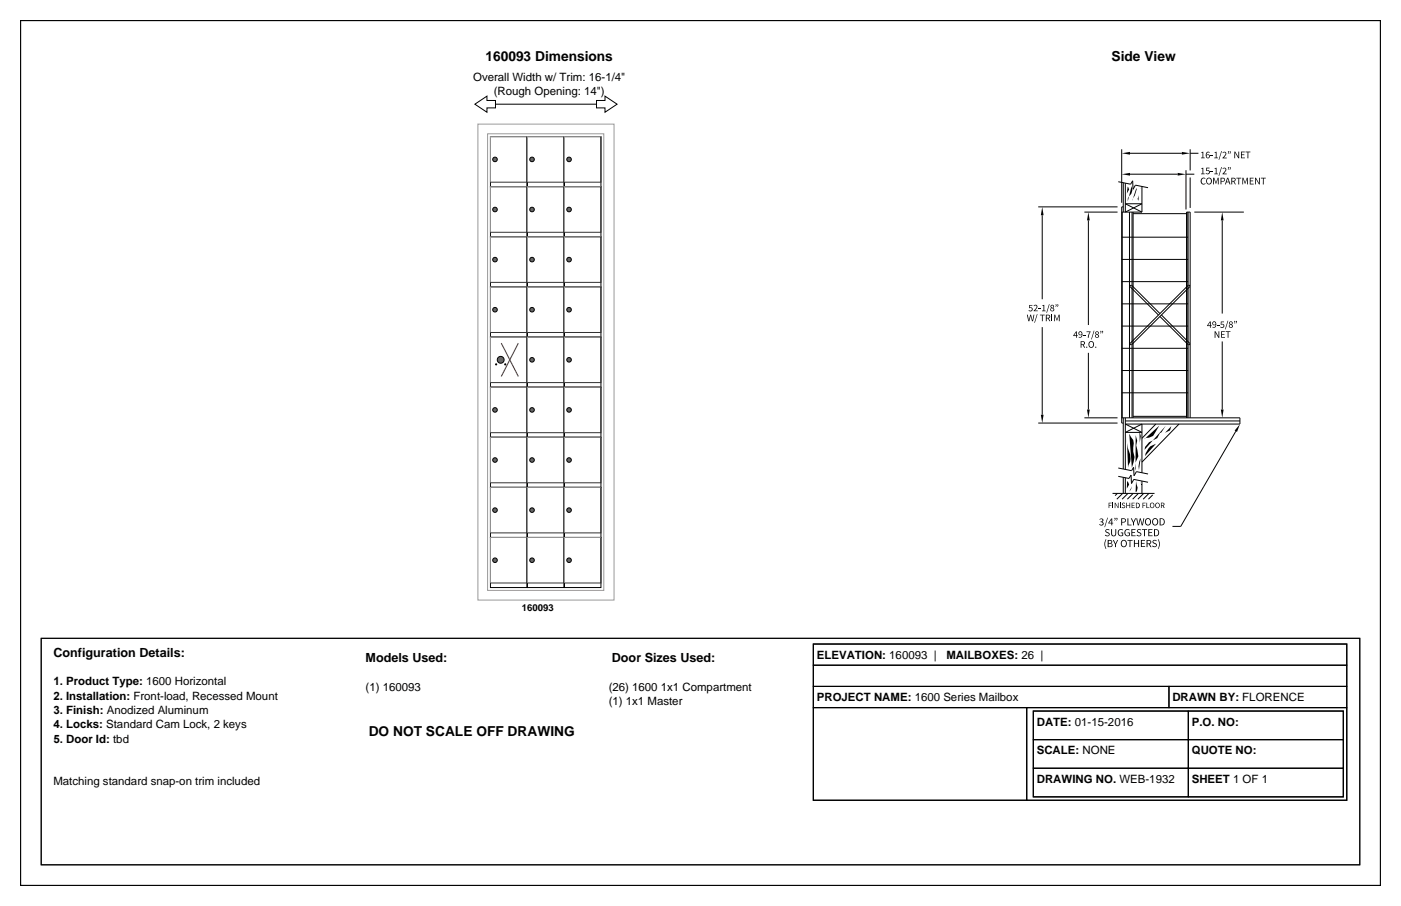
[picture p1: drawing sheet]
<svg xmlns="http://www.w3.org/2000/svg" width="432mm" height="279mm" viewBox="0 0 432 279" stroke-linecap="round" stroke-linejoin="round" font-family="sans-serif">
<path d="M12.7 196.8h406.4v69.9h-406.4z" fill="none" stroke="#000" stroke-width=".31"/>
<g fill="none" stroke="#000" stroke-width=".35">
<path d="M6.3 6.4h419.1v266.7h-419.1zM250.7 198.6h164.4v48.2h-164.4zM250.7 198.6h164.4v6.6h-164.4zM250.7 218.2h65.7v28.6h-65.7zM250.7 211.7h109.6v6.5h-109.6zM250.7 205.2h164.4v6.5h-164.4zM316.4 218.2h98.7v28.6h-98.7zM318.5 219.3h95.5v26.4h-95.5zM318.5 219.3h47.8v8.8h-47.8zM360.3 211.7h54.8v6.5h-54.8zM366.3 219.3h47.7v8.8h-47.7zM318.5 236.9h47.8v8.8h-47.8z"/>
<path d="M318.5 228.1h47.8v8.8h-47.8zM366.3 236.9h47.7v8.8h-47.7zM366.3 228.1h47.7v8.8h-47.7z"/>
</g>
<g fill="#fff" stroke="#000" stroke-width=".31">
<path d="M146.4 32.1l3.7-2.4v1.3h2.6v2.3h-2.6v1.3z"/>
<path d="M183.8 31h2.7v-1.3l3.7 2.4-3.7 2.5v-1.3h-2.7z"/>
</g>
<path d="M152.7 32.1h31.1" fill="none" stroke="#000" stroke-width=".31"/>
<path d="M151.2 42.1h11.2v15.5h-11.2z" fill="#fff" stroke="#000" stroke-width=".31"/>
<path d="M162.4 42.1h-11.2v14.1" fill="none" stroke="#999" stroke-width=".31"/>
<path d="M162.4 42.1v14.1h-11.2" fill="none" stroke="#333" stroke-width=".31"/>
<circle cx="152.6" cy="49.2" r=".7" fill="#666" stroke="#000" stroke-width=".31"/>
<path d="M162.6 42.1h11.2v15.5h-11.2z" fill="#fff" stroke="#000" stroke-width=".31"/>
<path d="M173.8 42.1h-11.2v14.1" fill="none" stroke="#999" stroke-width=".31"/>
<path d="M173.8 42.1v14.1h-11.2" fill="none" stroke="#333" stroke-width=".31"/>
<circle cx="164" cy="49.2" r=".7" fill="#666" stroke="#000" stroke-width=".31"/>
<path d="M174 42.1h11.2v15.5h-11.2z" fill="#fff" stroke="#000" stroke-width=".31"/>
<path d="M185.2 42.1h-11.2v14.1" fill="none" stroke="#999" stroke-width=".31"/>
<path d="M185.2 42.1v14.1h-11.2" fill="none" stroke="#333" stroke-width=".31"/>
<circle cx="175.4" cy="49.2" r=".7" fill="#666" stroke="#000" stroke-width=".31"/>
<path d="M151.2 57.6h11.2v15.4h-11.2z" fill="#fff" stroke="#000" stroke-width=".31"/>
<path d="M162.4 57.6h-11.2v14" fill="none" stroke="#999" stroke-width=".31"/>
<path d="M162.4 57.6v14h-11.2" fill="none" stroke="#333" stroke-width=".31"/>
<circle cx="152.6" cy="64.6" r=".7" fill="#666" stroke="#000" stroke-width=".31"/>
<path d="M162.6 57.6h11.2v15.4h-11.2z" fill="#fff" stroke="#000" stroke-width=".31"/>
<path d="M173.8 57.6h-11.2v14" fill="none" stroke="#999" stroke-width=".31"/>
<path d="M173.8 57.6v14h-11.2" fill="none" stroke="#333" stroke-width=".31"/>
<circle cx="164" cy="64.6" r=".7" fill="#666" stroke="#000" stroke-width=".31"/>
<path d="M174 57.6h11.2v15.4h-11.2z" fill="#fff" stroke="#000" stroke-width=".31"/>
<path d="M185.2 57.6h-11.2v14" fill="none" stroke="#999" stroke-width=".31"/>
<path d="M185.2 57.6v14h-11.2" fill="none" stroke="#333" stroke-width=".31"/>
<circle cx="175.4" cy="64.6" r=".7" fill="#666" stroke="#000" stroke-width=".31"/>
<path d="M151.2 73h11.2v15.5h-11.2z" fill="#fff" stroke="#000" stroke-width=".31"/>
<path d="M162.4 73h-11.2v14.1" fill="none" stroke="#999" stroke-width=".31"/>
<path d="M162.4 73v14.1h-11.2" fill="none" stroke="#333" stroke-width=".31"/>
<circle cx="152.6" cy="80.1" r=".7" fill="#666" stroke="#000" stroke-width=".31"/>
<path d="M162.6 73h11.2v15.5h-11.2z" fill="#fff" stroke="#000" stroke-width=".31"/>
<path d="M173.8 73h-11.2v14.1" fill="none" stroke="#999" stroke-width=".31"/>
<path d="M173.8 73v14.1h-11.2" fill="none" stroke="#333" stroke-width=".31"/>
<circle cx="164" cy="80.1" r=".7" fill="#666" stroke="#000" stroke-width=".31"/>
<path d="M174 73h11.2v15.5h-11.2z" fill="#fff" stroke="#000" stroke-width=".31"/>
<path d="M185.2 73h-11.2v14.1" fill="none" stroke="#999" stroke-width=".31"/>
<path d="M185.2 73v14.1h-11.2" fill="none" stroke="#333" stroke-width=".31"/>
<circle cx="175.4" cy="80.1" r=".7" fill="#666" stroke="#000" stroke-width=".31"/>
<path d="M151.2 88.5h11.2v15.4h-11.2z" fill="#fff" stroke="#000" stroke-width=".31"/>
<path d="M162.4 88.5h-11.2v14" fill="none" stroke="#999" stroke-width=".31"/>
<path d="M162.4 88.5v14h-11.2" fill="none" stroke="#333" stroke-width=".31"/>
<circle cx="152.6" cy="95.5" r=".7" fill="#666" stroke="#000" stroke-width=".31"/>
<path d="M162.6 88.5h11.2v15.4h-11.2z" fill="#fff" stroke="#000" stroke-width=".31"/>
<path d="M173.8 88.5h-11.2v14" fill="none" stroke="#999" stroke-width=".31"/>
<path d="M173.8 88.5v14h-11.2" fill="none" stroke="#333" stroke-width=".31"/>
<circle cx="164" cy="95.5" r=".7" fill="#666" stroke="#000" stroke-width=".31"/>
<path d="M174 88.5h11.2v15.4h-11.2z" fill="#fff" stroke="#000" stroke-width=".31"/>
<path d="M185.2 88.5h-11.2v14" fill="none" stroke="#999" stroke-width=".31"/>
<path d="M185.2 88.5v14h-11.2" fill="none" stroke="#333" stroke-width=".31"/>
<circle cx="175.4" cy="95.5" r=".7" fill="#666" stroke="#000" stroke-width=".31"/>
<path d="M151.2 103.9h11.2v15.5h-11.2z" fill="#fff" stroke="#000" stroke-width=".31"/>
<path d="M162.4 103.9h-11.2v14.1" fill="none" stroke="#999" stroke-width=".31"/>
<path d="M162.4 103.9v14.1h-11.2" fill="none" stroke="#333" stroke-width=".31"/>
<g fill="#666" stroke="#000" stroke-width=".31">
<circle cx="154.3" cy="111" r="1.05"/>
<circle cx="152.9" cy="112.4" r=".18"/>
<circle cx="155.7" cy="112.4" r=".18"/>
</g>
<path d="M154.5 105.8l5.3 10.3M159.8 105.8l-5.3 10.3" fill="none" stroke="#f00" stroke-width=".35"/>
<path d="M162.6 103.9h11.2v15.5h-11.2z" fill="#fff" stroke="#000" stroke-width=".31"/>
<path d="M173.8 103.9h-11.2v14.1" fill="none" stroke="#999" stroke-width=".31"/>
<path d="M173.8 103.9v14.1h-11.2" fill="none" stroke="#333" stroke-width=".31"/>
<circle cx="164" cy="111" r=".7" fill="#666" stroke="#000" stroke-width=".31"/>
<path d="M174 103.9h11.2v15.5h-11.2z" fill="#fff" stroke="#000" stroke-width=".31"/>
<path d="M185.2 103.9h-11.2v14.1" fill="none" stroke="#999" stroke-width=".31"/>
<path d="M185.2 103.9v14.1h-11.2" fill="none" stroke="#333" stroke-width=".31"/>
<circle cx="175.4" cy="111" r=".7" fill="#666" stroke="#000" stroke-width=".31"/>
<path d="M151.2 119.4h11.2v15.4h-11.2z" fill="#fff" stroke="#000" stroke-width=".31"/>
<path d="M162.4 119.4h-11.2v14" fill="none" stroke="#999" stroke-width=".31"/>
<path d="M162.4 119.4v14h-11.2" fill="none" stroke="#333" stroke-width=".31"/>
<circle cx="152.6" cy="126.4" r=".7" fill="#666" stroke="#000" stroke-width=".31"/>
<path d="M162.6 119.4h11.2v15.4h-11.2z" fill="#fff" stroke="#000" stroke-width=".31"/>
<path d="M173.8 119.4h-11.2v14" fill="none" stroke="#999" stroke-width=".31"/>
<path d="M173.8 119.4v14h-11.2" fill="none" stroke="#333" stroke-width=".31"/>
<circle cx="164" cy="126.4" r=".7" fill="#666" stroke="#000" stroke-width=".31"/>
<path d="M174 119.4h11.2v15.4h-11.2z" fill="#fff" stroke="#000" stroke-width=".31"/>
<path d="M185.2 119.4h-11.2v14" fill="none" stroke="#999" stroke-width=".31"/>
<path d="M185.2 119.4v14h-11.2" fill="none" stroke="#333" stroke-width=".31"/>
<circle cx="175.4" cy="126.4" r=".7" fill="#666" stroke="#000" stroke-width=".31"/>
<path d="M151.2 134.8h11.2v15.5h-11.2z" fill="#fff" stroke="#000" stroke-width=".31"/>
<path d="M162.4 134.8h-11.2v14.1" fill="none" stroke="#999" stroke-width=".31"/>
<path d="M162.4 134.8v14.1h-11.2" fill="none" stroke="#333" stroke-width=".31"/>
<circle cx="152.6" cy="141.9" r=".7" fill="#666" stroke="#000" stroke-width=".31"/>
<path d="M162.6 134.8h11.2v15.5h-11.2z" fill="#fff" stroke="#000" stroke-width=".31"/>
<path d="M173.8 134.8h-11.2v14.1" fill="none" stroke="#999" stroke-width=".31"/>
<path d="M173.8 134.8v14.1h-11.2" fill="none" stroke="#333" stroke-width=".31"/>
<circle cx="164" cy="141.9" r=".7" fill="#666" stroke="#000" stroke-width=".31"/>
<path d="M174 134.8h11.2v15.5h-11.2z" fill="#fff" stroke="#000" stroke-width=".31"/>
<path d="M185.2 134.8h-11.2v14.1" fill="none" stroke="#999" stroke-width=".31"/>
<path d="M185.2 134.8v14.1h-11.2" fill="none" stroke="#333" stroke-width=".31"/>
<circle cx="175.4" cy="141.9" r=".7" fill="#666" stroke="#000" stroke-width=".31"/>
<path d="M151.2 150.3h11.2v15.4h-11.2z" fill="#fff" stroke="#000" stroke-width=".31"/>
<path d="M162.4 150.3h-11.2v14" fill="none" stroke="#999" stroke-width=".31"/>
<path d="M162.4 150.3v14h-11.2" fill="none" stroke="#333" stroke-width=".31"/>
<circle cx="152.6" cy="157.3" r=".7" fill="#666" stroke="#000" stroke-width=".31"/>
<path d="M162.6 150.3h11.2v15.4h-11.2z" fill="#fff" stroke="#000" stroke-width=".31"/>
<path d="M173.8 150.3h-11.2v14" fill="none" stroke="#999" stroke-width=".31"/>
<path d="M173.8 150.3v14h-11.2" fill="none" stroke="#333" stroke-width=".31"/>
<circle cx="164" cy="157.3" r=".7" fill="#666" stroke="#000" stroke-width=".31"/>
<path d="M174 150.3h11.2v15.4h-11.2z" fill="#fff" stroke="#000" stroke-width=".31"/>
<path d="M185.2 150.3h-11.2v14" fill="none" stroke="#999" stroke-width=".31"/>
<path d="M185.2 150.3v14h-11.2" fill="none" stroke="#333" stroke-width=".31"/>
<circle cx="175.4" cy="157.3" r=".7" fill="#666" stroke="#000" stroke-width=".31"/>
<path d="M151.2 165.7h11.2v15.5h-11.2z" fill="#fff" stroke="#000" stroke-width=".31"/>
<path d="M162.4 165.7h-11.2v14.1" fill="none" stroke="#999" stroke-width=".31"/>
<path d="M162.4 165.7v14.1h-11.2" fill="none" stroke="#333" stroke-width=".31"/>
<circle cx="152.6" cy="172.8" r=".7" fill="#666" stroke="#000" stroke-width=".31"/>
<path d="M162.6 165.7h11.2v15.5h-11.2z" fill="#fff" stroke="#000" stroke-width=".31"/>
<path d="M173.8 165.7h-11.2v14.1" fill="none" stroke="#999" stroke-width=".31"/>
<path d="M173.8 165.7v14.1h-11.2" fill="none" stroke="#333" stroke-width=".31"/>
<circle cx="164" cy="172.8" r=".7" fill="#666" stroke="#000" stroke-width=".31"/>
<path d="M174 165.7h11.2v15.5h-11.2z" fill="#fff" stroke="#000" stroke-width=".31"/>
<path d="M185.2 165.7h-11.2v14.1" fill="none" stroke="#999" stroke-width=".31"/>
<path d="M185.2 165.7v14.1h-11.2" fill="none" stroke="#333" stroke-width=".31"/>
<circle cx="175.4" cy="172.8" r=".7" fill="#666" stroke="#000" stroke-width=".31"/>
<path d="M147.3 38.3h42v146.8h-42zM150.3 41.3h35.8v140.8h-35.8z" fill="none" stroke="#999" stroke-width=".31"/>
<g fill="#000">
<path d="M347.6 57.5l.4 .9-.7 1.3zM345.7 47.3l2.6-.5v.9zM345.7 53.7l2.6-.4v.9zM348.8 57.4l.2 1.3-.3 1.1-.9 1-.2 1.3zM350.2 58a5.1 5.1 0 0 1-1.2 3.4l-.1 .6zM351.5 57.9l.1 .8zM363 53.3l2.5 .4-2.5 .5zM364.3 46.8l2.5 .5-2.5 .4zM370.3 46.9l.6-.1v1.8h.4v.2h-1.1v-.2h.4v-1.5h-.3zM370.3 51.9l.6-.2v1.8h.4v.2h-1.1v-.2h.4v-1.5h-.3zM370.3 55.1l.7-.3 .5 .2-.2 .1a.77 .77 0 0 0-1 .8 .77 .77 0 0 0 1 .7h.3a.95 .95 0 0 1-1.3 .1 .95 .95 0 0 1-.2-1.3zM371.8 51.7h1v.2h-.8v.6a.7 .7 0 0 1 .9 .4 .7 .7 0 0 1-.4 .9 .7 .7 0 0 1-.9-.3l.1-.2a.48 .48 0 0 0 .6 .3 .48 .48 0 0 0 .2-.7 .48 .48 0 0 0-.6-.1z"/>
<path d="M373.2 47.9h.7v.2h-.7zM373.2 52.9h.7v.1h-.7zM373.9 54.8h.3l.6 1.5 .5-1.5h.3v2.1h-.2v-1.8l-.6 1.6-.7-1.6v1.8h-.2zM374.3 46.9l.7-.1v1.8h.4v.2h-1.2v-.2h.5v-1.5h-.4zM374.3 51.9l.7-.2v1.8h.4v.2h-1.2v-.2h.5v-1.5h-.4zM376.4 46.6h.2l-.8 2.7h-.2zM376.4 51.5h.2l-.8 2.7h-.2zM376.8 47.1a.66 .66 0 0 1 1-.2 .66 .66 0 0 1-.1 1.1l-.5 .6h.9v.2h-1.3l.9-1.4-.2-.4zM376.8 52a.66 .66 0 0 1 1-.1 .66 .66 0 0 1-.1 1l-.5 .6h.9v.3h-1.3l.9-1.5-.2-.3zM380.4 46.7h.3l1 1.8v-1.8h.2v2.1h-.2l-1-1.7v1.7h-.3zM381.1 54.8h1.5v.2h-.7v1.9h-.2v-1.9h-.6zM382.5 46.7h1.2v.3h-1v.6h.8v.2h-.8v.8h1v.2h-1.2z"/>
<path d="M382.9 54.8h.3l.5 1.5 .6-1.5h.3v2.1h-.3l.1-1.8-.6 1.6-.7-1.6v1.8h-.2zM383.9 46.7h1.5v.3h-.7v1.8h-.2v-1.8h-.6zM385.2 54.8h1.2v.2h-1v.7h.8v.2h-.8v.8h1v.2h-1.2zM386.8 54.8h.3l1 1.7-.1-1.7h.3v2.1h-.3l-1-1.7v1.7h-.2zM388.6 54.8h1.5v.2h-.6v1.9h-.3l.1-1.9h-.7zM321.2 63.8l.4 2.6h-.8zM335.4 65.4l.5 2.6h-.9zM351 60.2l-.1 1.7-.3-.6zM376.7 65.4l.4 2.6h-.8zM316.5 97h.3l.3 1.8 .4-1.8h.3l.4 1.8 .4-1.8h.2l-.4 2.1h-.3l-.4-1.7-.5 1.7h-.3zM317.2 94.1h1v.2h-.8v.5a.68 .68 0 0 1 .8 .4 .68 .68 0 0 1-.3 .9 .68 .68 0 0 1-.9-.3l.1-.2a.46 .46 0 0 0 .6 .3 .46 .46 0 0 0 .2-.7 .46 .46 0 0 0-.6-.1zM318.6 94.3a.65 .65 0 0 1 .9-.2 .65 .65 0 0 1 0 1l-.6 .7h.9v.2h-1.2l.9-1.4-.2-.3-.6 .1z"/>
<path d="M319.6 96.9h.2l-.8 2.6h-.2zM320.1 95.1h.7v.2h-.7zM320.5 97h1.5v.3h-.6v1.8h-.3v-1.8h-.6zM321.2 94.2l.7-.2v1.8h.4v.2h-1.2v-.2h.5v-1.5zM323.3 93.8h.2l-.8 2.7h-.2zM324.9 97h.3l.6 1.5 .5-1.5h.3v2.1h-.3l.1-1.7-.6 1.5-.7-1.5 .1 1.7h-.3zM348.3 87.9h.5l-.5 .5zM366.3 87.9h.4v.5zM378.4 98.9h.2l-.9 2.7h-.2zM333.9 103.3h.7v.2h-.7zM334.8 106.9h.3v.3h-.3zM334.9 102.2h1.2l-.6 2h-.2v-.4l.6-1.4h-1z"/>
<path d="M337.1 102h.2l-.8 2.7h-.2zM337.6 106.9h.3v.3h-.3zM348.3 105.9l.4 .5h-.4zM366.7 105.9v.5h-.4zM374.4 102.2h.2l1 1.6v-1.6h.2v2h-.3l-.9-1.7v1.7h-.2zM375.2 100.2h.7v.2h-.7zM376.3 99.2h1v.2h-.8l-.1 .5a.68 .68 0 0 1 .9 .4 .68 .68 0 0 1-.3 .9 .68 .68 0 0 1-.9-.3l.1-.2a.46 .46 0 0 0 .6 .3 .46 .46 0 0 0 .2-.7 .46 .46 0 0 0-.6-.1zM376.3 102.2h1.2v.2h-.9v.6h.8v.2h-.8v.7h.9v.2h-1.1zM377.8 102.2h1.4v.2h-.6v1.8h-.2v-1.8h-.6zM320.8 127.9h.8l-.4 2.6zM335 126.3h.9l-.5 2.6zM348 133.8l1.3 1.9 .1 1-.1 2.6 .4 1.6-.9 3.3z"/>
<path d="M350 134.2l.5 1.7-.3 1.4 .6 3.4-.8 1.9-.2 1.9 .2 .6zM354.5 137.6l1.8-.8-3.4 3.9 .2-.9zM352.9 135.1l-.3 .4 4.7-4.2-1.9 3.1-1.3 .6zM354.1 136.4l-1.2 1.4-.1 .9 6.5-7.4-1.4 2-.4 .3-.8 1.5zM361 131.4l-.4 1.3-1.5 .8zM376.3 126.3h.8l-.4 2.6zM382.2 130.8l-.9 2.4-.8-.4zM341.3 159.6h.2l-.9 3h-.2zM341.7 155h.9v.2h-.7v.6h.6v.1h-.6v.8h-.2zM342.9 155h.2v1.7h-.2zM343.6 155h.2l.8 1.4-.1-1.4h.2v1.7h-.2l-.8-1.4 .1 1.4h-.2zM345.2 155h.2v1.7h-.2z"/>
<path d="M345.8 155.2l.5-.2 .5 .2h-.7l-.1 .4a.6 .6 0 0 1 .7 .4 .6 .6 0 0 1-.4 .7l-.6-.2 .1-.2 .7 .2 .1-.3-.8-.6zM347.1 155h.2v.7h.8v-.7h.2v1.7h-.2v-.8h-.8v.8h-.2zM347.4 148.3l.6 1.2-.7 1.2zM347.5 159.8h.3v2h.9v.2h-1.2zM347.3 134.3l.3 3.8a5.1 5.1 0 0 1 .2 5.4l-.1 .9zM348.8 155h.9v.2h-.7v.5h.6v.2h-.6v.6h.7v.2h-.9zM348.9 150l-.3 1-.6 .6zM350.1 148.3l.5 2.1-.2 1.2-.4 .1zM350.2 159.8h.3l.3 1.9 .5-1.9h.3l.4 1.9 .4-1.9h.3l-.5 2.2h-.3l-.4-1.8-.5 1.8h-.3zM351.6 141.4l-.6 3.6-.1-1.2zM351.3 148.5l.5 1zM351.6 149.4h.3v.2h-.3z"/>
<path d="M352.1 155h1v.2h-.8v.6h.7v.1h-.7v.8h-.2zM353.3 155h.3v1.5h.7v.2h-1zM338.8 160.1a.62 .62 0 0 1 1-.2 .62 .62 0 0 1-.1 1 .67 .67 0 0 1 .2 1.1 .67 .67 0 0 1-1.1-.2l.1-.2a.47 .47 0 0 0 .7 .3 .47 .47 0 0 0 .1-.8l-.5-.1v-.2h.4a.4 .4 0 0 0 0-.7 .4 .4 0 0 0-.6 .2zM340.8 163.3l.8-.1 .4 .2-.2 .2a.42 .42 0 0 0-.6-.3 .42 .42 0 0 0-.1 .7 .72 .72 0 0 1 .9 .6 .72 .72 0 0 1-.7 .8l-.8-.3 .2-.2 .9 .2 .2-.3-1.1-.8zM340.8 166.3h.2a2.89 2.89 0 0 0 0 2.9l-.2 .1a2.83 2.83 0 0 1 0-3zM342.5 163.2h.2l.2 1.8 .5 .1 .3-.3 .1-1.6h.2v1.3a.8 .8 0 0 1-.8 .9 .8 .8 0 0 1-.7-.9zM343 166.5h.3l.5 1.1 .5-1.1h.3l-.6 1.4v.8h-.3v-.8zM344.9 163.3l.9-.1 .3 .2-.1 .2a.82 .82 0 0 0-1.3 .7 .82 .82 0 0 0 1.2 .7v-.6h-.5v-.2h.8v.9a1.11 1.11 0 0 1-1.6-.2 1.11 1.11 0 0 1 .3-1.6zM346.9 163.3l.9-.1 .4 .2-.2 .2a.82 .82 0 0 0-1.2 .7 .82 .82 0 0 0 1.2 .7v-.6h-.5v-.2h.7v.9a1.11 1.11 0 0 1-1.6-.2 1.11 1.11 0 0 1 .3-1.6zM347.5 166.5h1.6v.3h-.7v1.9h-.3l.1-1.9h-.7zM348.7 163.2h1.3v.2h-1v.7h.8v.2h-.8v.8h1v.2h-1.3zM348.5 159.8h.3l.5 1.1 .6-1.1h.3l-.7 1.4v.8h-.3v-.8z"/>
<path d="M349.5 166.5h.3v.9h1v-.9h.3v2.2h-.3v-1h-1v1h-.3zM350.6 163.3l.7-.1 .4 .2-.1 .2a.42 .42 0 0 0-.6-.3 .42 .42 0 0 0-.2 .7 .72 .72 0 0 1 .9 .6 .72 .72 0 0 1-.7 .8l-.7-.3 .2-.2 .8 .2 .2-.3-1-.8zM351.6 166.5h1.3v.3h-1v.6h.9v.3h-.9v.8h1v.2h-1.3zM352 163.2h1.6v.2h-.7v2h-.3v-2h-.6zM353.9 163.2h1.3v.2h-1v.7h.8v.2h-.8v.8h1v.2h-1.3zM355.4 166.6l.7-.1 .4 .3-.1 .1a.42 .42 0 0 0-.6-.2 .42 .42 0 0 0-.2 .6 .72 .72 0 0 1 .9 .6 .72 .72 0 0 1-.7 .8l-.7-.3 .2-.2 .8 .3 .2-.3-1-.9zM356.9 166.3h.1a2.83 2.83 0 0 1 0 3l-.1-.1a2.89 2.89 0 0 0 0-2.9z"/>
<path d="M372 55.1a.96 .96 0 0 1 1.5 .7 .96 .96 0 0 1-1.5 .8 1.37 1.37 0 0 1 0-1.5zM372.2 55.2a.76 .76 0 0 0-.2 1.1 .76 .76 0 0 0 1.1 .1 .76 .76 0 0 0 .1-1 .76 .76 0 0 0-1-.2z"/>
<path d="M371.8 47l.6-.2 .4 .2-.1 .2-.5-.2-.3 .8a.62 .62 0 0 1 .9 .2 .62 .62 0 0 1-.4 .9 .62 .62 0 0 1-.7-.6zM372 47.9l-.1 .2 .2 .5a.4 .4 0 0 0 .5-.4 .4 .4 0 0 0-.6-.3z"/>
<path d="M376.2 54.8h.6a.69 .69 0 0 1 .7 .9 .69 .69 0 0 1-1 .3v.8h-.3zM376.5 55v.9a.62 .62 0 0 0 .8-.5l-.2-.3z"/>
<path d="M378.5 46.7l.3 .2-.3 .6 .1-.5zM379 46.7l.4 .2-.4 .6z"/>
<path d="M378.5 51.6l.3 .2-.3 .6 .1-.5zM379 51.6l.4 .2-.4 .6z"/>
<path d="M378.2 54.8h.3l.7 2.1h-.2l-.2-.7h-.8l-.2 .7h-.3zM378.4 55l-.3 1h.6z"/>
<path d="M379.5 54.8h.9l.4 .3v.6l-.4 .3 .5 .9h-.3l-.5-.9h-.3v.9h-.3zM379.8 55v.8l.8-.2v-.4z"/>
<path d="M322.3 97l1 .1 .3 .2v.6l-.4 .3 .5 .9h-.3l-.4-.9h-.4v.9h-.3zM322.6 97.3v.7l.8-.2v-.4z"/>
<path d="M323.8 94.2a.57 .57 0 0 1 .9-.1 .57 .57 0 0 1-.1 .9 .57 .57 0 0 1 .1 .9 .57 .57 0 0 1-.9-.1 .57 .57 0 0 1 .2-.8zM323.9 95.5a.4 .4 0 0 0 .8 0 .4 .4 0 0 0-.8 0zM324 94.5a.33 .33 0 0 0 .6 0 .33 .33 0 0 0-.6 0z"/>
<path d="M325.4 93.9l.3 .2-.4 .6zM325.9 93.9l.3 .2-.3 .6z"/>
<path d="M380.4 99l.3 .2-.3 .6zM381 99l.3 .2-.4 .6z"/>
<path d="M331.6 102.2h.3v1.2h.3v.2h-.3v.6h-.2v-.6h-.9zM331.7 102.5l-.6 .9h.6z"/>
<path d="M332.5 102.3l.2-.1a.62 .62 0 0 1 .9 .5 .96 .96 0 0 1 0 1 .96 .96 0 0 1-.9 .5l-.3-.2h.7l.3-.8a.6 .6 0 0 1-.9 0 .6 .6 0 0 1 0-.9zM332.6 102.8a.43 .43 0 0 0 .8 0 .43 .43 0 0 0-.8 0z"/>
<path d="M333.1 105.2l.9 .1 .4 .2v.5l-.4 .4 .5 .8h-.3l-.5-.8h-.4v.8h-.2zM333.3 105.4v.8l.8-.2v-.4z"/>
<path d="M335.7 105.5a.94 .94 0 0 1 1.5 .7 .94 .94 0 0 1-1.5 .8 1.33 1.33 0 0 1 0-1.5zM335.9 105.6a.74 .74 0 0 0-.2 1.1 .74 .74 0 0 0 1.1 .1 .74 .74 0 0 0 .1-1 .74 .74 0 0 0-1-.2z"/>
<path d="M337.6 102.4a.57 .57 0 0 1 .9-.1 .57 .57 0 0 1-.1 .9 .57 .57 0 0 1 .1 .8 .57 .57 0 0 1-.9 0 .57 .57 0 0 1 .2-.9zM337.7 103.6a.4 .4 0 0 0 .8 0 .4 .4 0 0 0-.8 0zM337.8 102.7a.33 .33 0 0 0 .6 0 .33 .33 0 0 0-.6 0z"/>
<path d="M339.2 102.1l.3 .2-.4 .5zM339.7 102.1l.3 .2-.3 .5z"/>
<path d="M372.9 99.1h.3v1.2h.2v.3h-.2v.5h-.3v-.5h-.9zM372.9 99.4l-.6 .9h.6z"/>
<path d="M373.8 99.3l.2-.2a.62 .62 0 0 1 .8 .5 .96 .96 0 0 1 0 1 .96 .96 0 0 1-.9 .5l-.3-.2h.7l.3-.8a.6 .6 0 0 1-.9 .1 .6 .6 0 0 1 .1-.9zM373.8 99.7a.45 .45 0 0 0 .9 0 .45 .45 0 0 0-.9 0z"/>
<path d="M378.9 99.3a.57 .57 0 0 1 .9-.1 .57 .57 0 0 1-.1 .9 .57 .57 0 0 1 0 .9 .57 .57 0 0 1-.8-.1 .57 .57 0 0 1 .2-.8zM378.9 100.6a.4 .4 0 0 0 .8 0 .4 .4 0 0 0-.8 0zM379 99.6a.35 .35 0 0 0 .7 0 .35 .35 0 0 0-.7 0z"/>
<path d="M345.6 159.8h.6a.74 .74 0 0 1 .8 1 .74 .74 0 0 1-1.1 .4v.8h-.3zM345.9 160.1v.9a.67 .67 0 0 0 .9-.5l-.3-.4z"/>
<path d="M350.1 155a.89 .89 0 0 1 1.2 .9 .89 .89 0 0 1-1.2 .8zM350.3 155.2v1.3a.66 .66 0 0 0 .8-.6 .66 .66 0 0 0-.8-.7z"/>
<path d="M354.6 155.2a.77 .77 0 0 1 1.2 .7 .77 .77 0 0 1-1.2 .6l-.2-.7zM354.8 155.4a.6 .6 0 0 0-.2 .8 .6 .6 0 0 0 .9 .1 .6 .6 0 0 0 .1-.8 .6 .6 0 0 0-.8-.1z"/>
<path d="M356.2 155.2a.77 .77 0 0 1 1.2 .6 .77 .77 0 0 1-1.1 .7l-.3-.7zM356.4 155.4a.6 .6 0 0 0-.1 .8 .6 .6 0 0 0 .8 .1 .6 .6 0 0 0 .1-.8 .6 .6 0 0 0-.8-.1z"/>
<path d="M357.4 159.8a1.17 1.17 0 0 1 1.6 1.1 1.17 1.17 0 0 1-1.6 1.1zM357.7 160.1v1.7a.88 .88 0 0 0 1-.9 .88 .88 0 0 0-1-.8z"/>
<path d="M357.8 155l1 .2 .1 .5-.4 .2 .5 .8h-.3l-.4-.7h-.3v.7h-.2zM358 155.2v.6l.6-.1v-.4z"/>
<path d="M341.4 166.5h.7a.55 .55 0 0 1 .7 .4 .55 .55 0 0 1-.4 .7 .57 .57 0 0 1 .5 .5 .57 .57 0 0 1-.5 .6h-1zM341.7 166.8v.7l.8-.2v-.4zM341.7 167.7v.8a.7 .7 0 0 0 1-.4 .7 .7 0 0 0-1-.4z"/>
<path d="M342.5 159.9h.3v1.3h.3v.2h-.3v.6h-.3v-.6h-.9zM342.5 160.2l-.6 1h.6z"/>
<path d="M343.5 159.7l.3 .3-.3 .6zM344.1 159.7l.3 .3-.3 .6z"/>
<path d="M345.8 166.7a1.05 1.05 0 0 1 1.5 .9 1.05 1.05 0 0 1-1.5 1l-.4-1zM345.9 167l-.2 .6a.69 .69 0 0 0 .7 .9 .69 .69 0 0 0 .6-.9 .66 .66 0 0 0-.3-.8 .66 .66 0 0 0-.8 .2z"/>
<path d="M353.2 160a1.05 1.05 0 0 1 1.6 .9 1.05 1.05 0 0 1-1.6 1l-.3-1zM353.3 160.3a.81 .81 0 0 0-.1 1.1 .81 .81 0 0 0 1.1 .2l.2-.7a.66 .66 0 0 0-.3-.8 .66 .66 0 0 0-.9 .2z"/>
<path d="M353.4 166.5h.7a.64 .64 0 0 1 .7 .5 .64 .64 0 0 1-.4 .8l.5 .9h-.3l-.6-.9h-.3v.9h-.3zM353.7 166.8v.8l.8-.2v-.5z"/>
<path d="M355.5 160a1.05 1.05 0 0 1 1.5 .9 1.05 1.05 0 0 1-1.5 1l-.4-1zM355.6 160.3a.81 .81 0 0 0-.2 1.1 .81 .81 0 0 0 1.1 .2 .81 .81 0 0 0 .2-1.1 .81 .81 0 0 0-1.1-.2z"/>
<path d="M355.7 163.2a1.17 1.17 0 0 1 1.6 1.1 1.17 1.17 0 0 1-1.6 1.1zM356 163.4v1.7a.88 .88 0 0 0 1-.8 .88 .88 0 0 0-1-.9z"/>
</g>
<g fill="none" stroke="#000" stroke-width=".31">
<path d="M344.7 56l3.8 .8 .6-1 .1 2.6 .7-1.3 3.9 .8M345.7 46v16.5M346.2 56.3v9.1M346.8 56.5v8.9l5.2-2.6h-5.2l5.2 2.6M348.3 47.3h16M348.3 53.7h14.7M352 57.5v7.9M365.5 53.7h2.6M365.5 52.5v12.1M366.8 47.3h2.6M366.8 46v6.6M366.8 54.7v9.4"/>
<path d="M320 63.8h24.4M321.2 66.4v25.9M334.2 65.4h10.2M335.4 68v32.2M345.7 65.4h6.3M345.7 73.1h20.5M345.7 80h20.5M345.9 65.4v63.5M346.2 63.8h-.5v66.7h.5M348.1 65.4v63.5M348.9 65.4v63.5M349.2 65.9h16.5"/>
<path d="M349.2 65.4v63.5M365.9 65.4v63.5M366.2 65.4v63.5M368.1 65.4h15.3M376.7 68v28.7M324.2 97v2.1M345.7 93.7h20.5M345.7 86.9h20.5M348.3 88.4l8.7 8.7M348.7 87.9l8.8 8.8M357.5 97.6l8.8 8.8M358 97.1l8.7 8.8"/>
<path d="M366.3 87.9l-18 18M366.7 88.4l-18 18M321.2 100.9v27M335.4 108.8v17.5M345.7 100.6h20.5M345.7 107.4h20.5M345.7 114.3h20.5M376.7 105.3v21M320 130.5h24.4M334.2 128.9h10.2M345.7 121.1h20.5M345.7 128.9h36.5v1.9h-35.4l5.2 2.5h-5.2l5.2-2.5v15"/>
<path d="M346.2 128.9v15.7M346.8 128.9v15.9M346.8 129.8h35.4M349.2 128.4h16.5M356.2 130.8l-4.2 4.4M363.4 130.8l-11.4 11.7M365.7 128.9v-63.5h1.1v63.5M380.9 133l-17 29.3h-2.5M342.9 152.2h12.9M344.4 152.2l-.7 .7M344.7 144.3l4.1 .9 .6-1.1 .1 2.6 .7-1.3 3.6 .8M344.7 146.9l3.3 .7 .6-1.1 .1 2.6 .7-1.3 4.4 .9"/>
<path d="M346 152.2l-1.8 1.7M346.2 147.2v5M346.8 147.3v4.9M347.6 152.2l-1.7 1.7M349.2 152.2l-1.7 1.7M350.8 152.2l-1.7 1.7M352 148.4v3.8M352.5 152.2l-1.8 1.7M354.1 152.2l-1.8 1.7M355.3 152.6l-1.3 1.3"/>
</g>
<path d="M351.4 133v4.3" fill="none" stroke="#000" stroke-width=".42"/>
<g font-size="4.2">
<text x="149.6" y="18.7">160093 Dimensions</text>
<text x="342.6" y="18.7">Side View</text>
<text x="113.6" y="227">DO NOT SCALE OFF DRAWING</text>
</g>
<g font-size="3.9">
<text x="16.4" y="202.5">Configuration Details:</text>
<text x="112.7" y="204.2">Models Used:</text>
<text x="188.6" y="204.2">Door Sizes Used:</text>
</g>
<g font-size="3.5">
<text x="145.8" y="25">Overall Width w/ Trim: 16-1/4&quot;</text>
<text x="152.2" y="29.4">(Rough Opening: 14&quot;)</text>
<text x="251.7" y="203.2">ELEVATION: 160093 |</text>
<text x="291.7" y="203.2">MAILBOXES: 26 |</text>
<text x="16.4" y="215.8">2. Installation: Front-load, Recessed Mount</text>
<text x="16.4" y="211.4">1. Product Type: 1600 Horizontal</text>
<text x="112.7" y="213">(1) 160093</text>
<text x="187.6" y="213">(26) 1600 1x1 Compartment</text>
<text x="16.4" y="220.2">3. Finish: Anodized Aluminum</text>
<text x="187.6" y="217.4">(1) 1x1 Master</text>
<text x="251.7" y="216.2">PROJECT NAME: 1600 Series Mailbox</text>
<text x="361.3" y="216.2">DRAWN BY: FLORENCE</text>
<text x="16.4" y="224.6">4. Locks: Standard Cam Lock, 2 keys</text>
<text x="319.5" y="223.8">DATE: 01-15-2016</text>
<text x="367.3" y="223.8">P.O. NO:</text>
<text x="16.4" y="229">5. Door Id: tbd</text>
<text x="319.5" y="232.7">SCALE: NONE</text>
<text x="367.3" y="232.7">QUOTE NO:</text>
<text x="16.4" y="242.2">Matching standard snap-on trim included</text>
<text x="319.5" y="241.5">DRAWING NO. WEB-1932</text>
<text x="367.3" y="241.5">SHEET 1 OF 1</text>
</g>
<text font-size="2.9" x="160.8" y="188.4">160093</text>
</svg>
